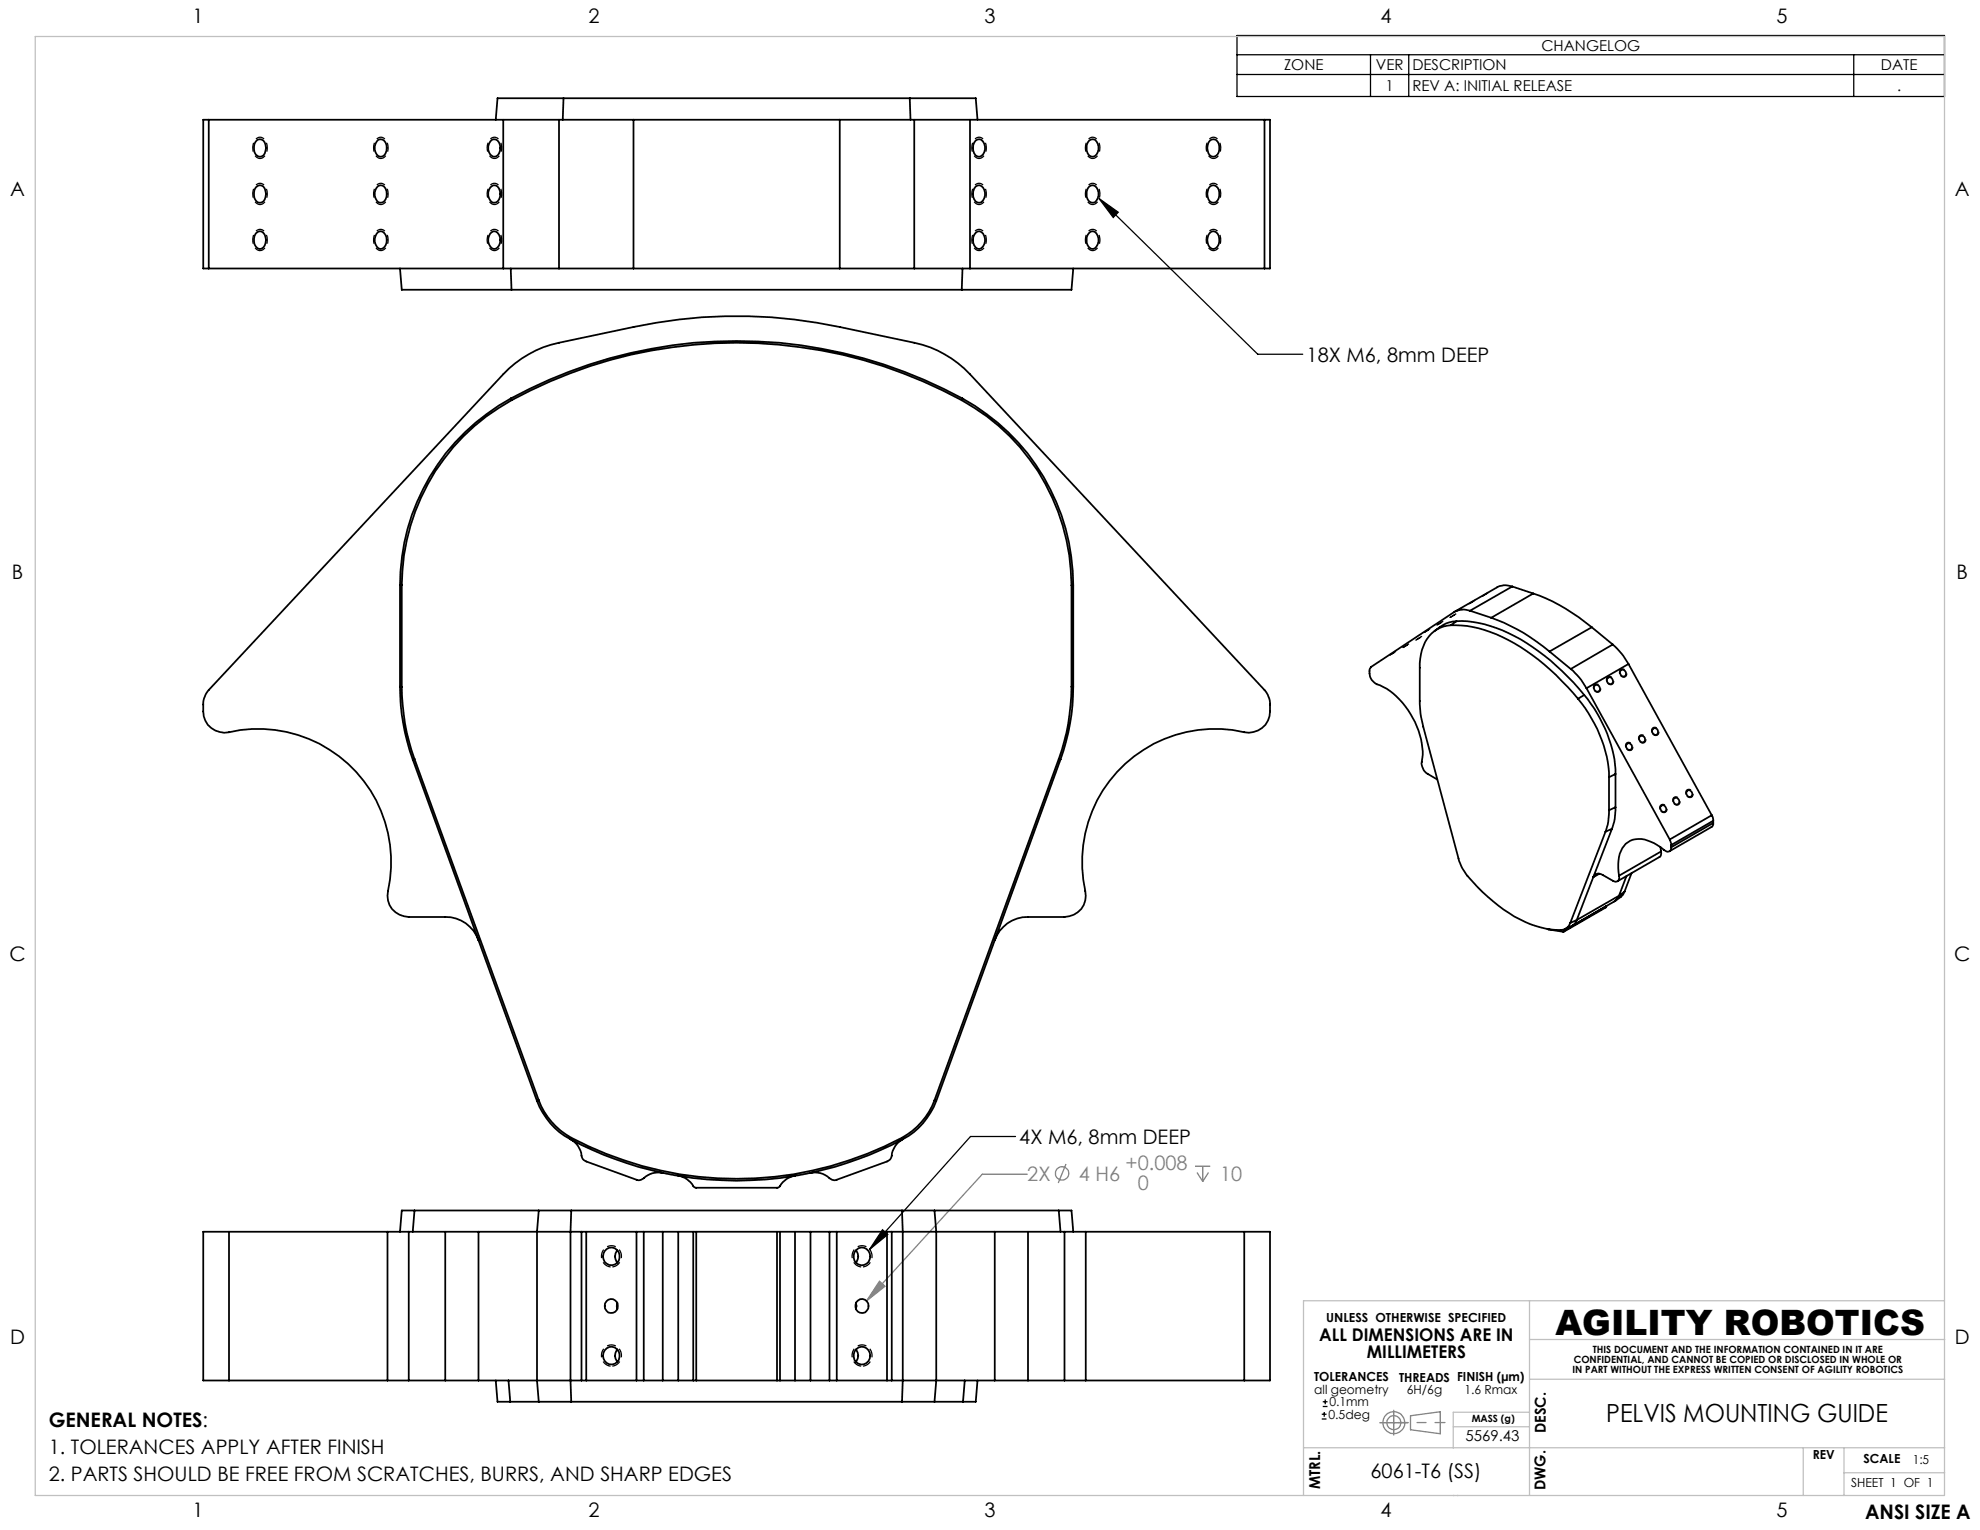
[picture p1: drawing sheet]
<svg xmlns="http://www.w3.org/2000/svg" width="279mm" height="216mm" viewBox="0 0 279 216" stroke-linecap="round" stroke-linejoin="round" font-family="sans-serif">
<g fill="none" stroke="#808080" stroke-width=".18">
<path d="M145 165.7h-6.4l-16.3 17.9M150.4 164.3l-1.1 2.6M168.6 164.6h2.2M168.9 165.5l.8 1.2M169.7 164.6v2.1M170.5 165.5l-.8 1.2M124.1 180.8l.8 .7-2.6 2.1zM196.7 199v3.5M199 199.8l4.2-.6v3.1l-4.2-.5zM194.7 200.8h4"/>
<circle cx="149.9" cy="165.6" r=".94"/>
<circle cx="196.7" cy="200.8" r="1.55"/>
<circle cx="196.7" cy="200.8" r=".98"/>
</g>
<g fill="none" stroke="#000" stroke-width=".18">
<path d="M174.6 5h99.8v8.6h-99.8zM174.6 7.7h99.8M174.6 10.5h99.8M193.4 7.7v5.9M198.8 7.7v5.9M261.6 7.7v5.9M155.1 28l22.4 22h6.3M155.1 28l2.7 2-.7 .7zM124.5 173.5l.8 .7-2.6 2.1zM143.3 160.4h-6.4l-14.2 15.9M186.5 199.6h.7M186.7 198.5h.6"/>
<path d="M186.7 197.8h.6M186.9 199.2v.7M187 197.5v.7M186.5 200.2h.7"/>
</g>
<g fill="none" stroke="#000" stroke-width=".18" stroke-dasharray="1.3 .6" stroke-dashoffset="-.1" stroke-linecap="butt">
<path d="M224.9 97.3a.52 .52 0 0 1 .3-.8 .52 .52 0 0 1 .7 .6 .48 .48 0 0 1-.4 .6 .48 .48 0 0 1-.6-.4M226.8 96.3a.52 .52 0 0 1 .2-.8 .52 .52 0 0 1 .7 .5 .48 .48 0 0 1-.3 .6 .48 .48 0 0 1-.6-.3M228.6 95.2a.52 .52 0 0 1 .3-.8 .52 .52 0 0 1 .6 .5 .48 .48 0 0 1-.3 .6 .48 .48 0 0 1-.6-.3M229.5 105.6a.52 .52 0 0 1 .2-.8 .52 .52 0 0 1 .7 .5 .48 .48 0 0 1-.3 .6 .48 .48 0 0 1-.6-.3M231.3 104.5a.52 .52 0 0 1 .3-.8 .52 .52 0 0 1 .6 .5 .48 .48 0 0 1-.3 .6 .48 .48 0 0 1-.6-.3M233.1 103.5a.52 .52 0 0 1 .3-.9 .52 .52 0 0 1 .7 .6 .48 .48 0 0 1-.3 .6 .48 .48 0 0 1-.7-.3M234.3 114.3a.52 .52 0 0 1 .2-.8 .52 .52 0 0 1 .7 .5 .48 .48 0 0 1-.3 .7 .48 .48 0 0 1-.6-.4M236.1 113.3a.52 .52 0 0 1 .3-.9 .52 .52 0 0 1 .7 .6 .48 .48 0 0 1-.4 .6 .48 .48 0 0 1-.6-.3M238 112.2a.52 .52 0 0 1 .2-.8 .52 .52 0 0 1 .7 .5 .48 .48 0 0 1-.3 .6 .48 .48 0 0 1-.6-.3M86.3 178.8a1.47 1.47 0 0 1-1.4-1.9 1.47 1.47 0 0 1 2.2-.9 1.52 1.52 0 0 1 .5 1.7 1.52 1.52 0 0 1-1.3 1.1M121.6 178.8a1.47 1.47 0 0 1-1.3-1.9 1.47 1.47 0 0 1 2.1-.9 1.52 1.52 0 0 1 .6 1.7 1.52 1.52 0 0 1-1.4 1.1M86.3 192.8a1.47 1.47 0 0 1-1.4-1.9 1.47 1.47 0 0 1 2.2-.9 1.52 1.52 0 0 1 .5 1.7 1.52 1.52 0 0 1-1.3 1.1"/>
<path d="M121.6 192.8a1.47 1.47 0 0 1-1.3-1.9 1.47 1.47 0 0 1 2.1-.9 1.52 1.52 0 0 1 .6 1.7 1.52 1.52 0 0 1-1.4 1.1"/>
</g>
<g fill="none" stroke="#000" stroke-width=".18" stroke-dasharray="1.3 .6" stroke-dashoffset=".4" stroke-linecap="butt">
<path d="M36.7 28.9a1.58 1.58 0 0 1-.9-2.3 .92 .92 0 0 1 1-.7 .92 .92 0 0 1 .8 .9 1.56 1.56 0 0 1-.9 2.1M36.7 22.4a1.58 1.58 0 0 1-.9-2.3 .92 .92 0 0 1 1-.7 .92 .92 0 0 1 .8 .9 1.56 1.56 0 0 1-.9 2.1M36.7 35.4a1.58 1.58 0 0 1-.9-2.3 .92 .92 0 0 1 1-.7 .92 .92 0 0 1 .8 .9 1.56 1.56 0 0 1-.9 2.1M53.7 28.9a1.58 1.58 0 0 1-.8-2.3 .92 .92 0 0 1 .9-.7 .92 .92 0 0 1 .9 .9 1.56 1.56 0 0 1-1 2.1M53.7 22.4a1.58 1.58 0 0 1-.8-2.3 .92 .92 0 0 1 .9-.7 .92 .92 0 0 1 .9 .9 1.56 1.56 0 0 1-1 2.1M53.7 35.4a1.58 1.58 0 0 1-.8-2.3 .92 .92 0 0 1 .9-.7 .92 .92 0 0 1 .9 .9 1.56 1.56 0 0 1-1 2.1M69.8 22.4a1.58 1.58 0 0 1-.9-2.3 .92 .92 0 0 1 1-.7 .92 .92 0 0 1 .8 .9 1.56 1.56 0 0 1-.9 2.1M69.8 28.9a1.58 1.58 0 0 1-.9-2.3 .92 .92 0 0 1 1-.7 .92 .92 0 0 1 .8 .9 1.56 1.56 0 0 1-.9 2.1M69.8 35.4a1.58 1.58 0 0 1-.9-2.3 .92 .92 0 0 1 1-.7 .92 .92 0 0 1 .8 .9 1.56 1.56 0 0 1-.9 2.1M138.2 22.4a1.58 1.58 0 0 1-.9-2.3 .92 .92 0 0 1 1-.7 .92 .92 0 0 1 .8 .9 1.56 1.56 0 0 1-.9 2.1M138.2 28.9a1.58 1.58 0 0 1-.9-2.3 .92 .92 0 0 1 1-.7 .92 .92 0 0 1 .8 .9 1.56 1.56 0 0 1-.9 2.1M138.2 35.4a1.58 1.58 0 0 1-.9-2.3 .92 .92 0 0 1 1-.7 .92 .92 0 0 1 .8 .9 1.56 1.56 0 0 1-.9 2.1"/>
<path d="M154.2 28.9a1.58 1.58 0 0 1-.9-2.3 .92 .92 0 0 1 1-.7 .92 .92 0 0 1 .8 .9 1.56 1.56 0 0 1-.9 2.1M154.2 22.4a1.58 1.58 0 0 1-.9-2.3 .92 .92 0 0 1 1-.7 .92 .92 0 0 1 .8 .9 1.56 1.56 0 0 1-.9 2.1M154.2 35.4a1.58 1.58 0 0 1-.9-2.3 .92 .92 0 0 1 1-.7 .92 .92 0 0 1 .8 .9 1.56 1.56 0 0 1-.9 2.1M171.2 28.9a1.58 1.58 0 0 1-.9-2.3 .92 .92 0 0 1 1-.7 .92 .92 0 0 1 .9 .9 1.56 1.56 0 0 1-1 2.1M171.2 22.4a1.58 1.58 0 0 1-.9-2.3 .92 .92 0 0 1 1-.7 .92 .92 0 0 1 .9 .9 1.56 1.56 0 0 1-1 2.1M171.2 35.4a1.58 1.58 0 0 1-.9-2.3 .92 .92 0 0 1 1-.7 .92 .92 0 0 1 .9 .9 1.56 1.56 0 0 1-1 2.1M196.2 92.4l1-.6-1 .6M198.1 91.3l-.1 .1 1-.7-.9 .6M199.9 90.2l-.1 .1 1.1-.6-1 .5M201.1 89.2h-.1l1-.6-.9 .6M202.9 88.1l-.1 .1 1-.6-.9 .5M204.7 87.1l1-.6-1 .6"/>
<path d="M205.6 86.2h-.1l1-.6-.9 .6M207.4 85.1l-.1 .1 1.1-.6-1 .5M209.3 84.1h-.1l1-.6-.9 .6"/>
</g>
<path d="M197.3 200.7h6.6" fill="none" stroke="#808080" stroke-width=".18" stroke-dasharray="15.2 1.3 1.3 1.3" stroke-dashoffset="13.8"/>
<g fill="none" stroke="#c0c0c0" stroke-width=".18">
<path d="M5 5.2h269.4v205.8h-269.4zM215.8 189h58.6M215.8 183.6v27.4M215.8 199.3h-10.7v5M215.8 194.6h58.6M274.4 183.6h-90.5v27.4M183.9 204.3h90.5M205.1 211h.1M205.1 201.3h10.7M205.6 211h.1M254.5 204.3v6.7M260.2 207.8h14.2"/>
<path d="M260.2 204.3v6.7"/>
</g>
<path d="M124.1 180.8l.8 .7-2.6 2.1z" fill="#808080"/>
<path d="M155.1 28l2.7 2-.7 .7zM124.5 173.5l.8 .7-2.6 2.1z" fill="#000"/>
<g fill="none" stroke="#000" stroke-width=".25">
<path d="M29.5 16.9h-.8v21h.8M29.5 16.9h41.5M29.5 16.9v21M36.1 20a.76 .76 0 0 1 .9-.3 .76 .76 0 0 1 .5 .8 1.5 1.5 0 0 1-.6 1.6 .89 .89 0 0 1-1.1-1l.1-.8zM53.4 19.7a.94 .94 0 0 1 1.2 1.2 1.08 1.08 0 0 1-.9 1.2 1.44 1.44 0 0 1-.3-2.4zM69.2 20a.77 .77 0 0 1 .8-.3 .77 .77 0 0 1 .6 .8 1.2 1.2 0 0 1-.9 1.6 1.38 1.38 0 0 1-.5-2.1zM71 16.9h7.9M71 16.9v21M78.9 16.9h10.5M78.9 16.9v21M79.5 13.9h48.9M79.5 13.9h-9.3l-.2 3"/>
<path d="M79.5 13.9l-.1 3M89.4 16.9h29.1M89.4 16.9v21M118.5 16.9v21M118.5 16.9h10.5M128.4 13.9h9.3l.2 3M128.4 13.9l.1 3M129 16.9h7.9M129 16.9v21M136.9 16.9h41.5M136.9 16.9v21M137.7 19.8a.73 .73 0 0 1 1.2 .5 1.35 1.35 0 0 1-.7 1.8 1.2 1.2 0 0 1-.9-1.6z"/>
<path d="M153.7 19.8a.73 .73 0 0 1 1.2 .5 1.35 1.35 0 0 1-.7 1.8 1.2 1.2 0 0 1-.8-1.6zM170.7 19.8a.83 .83 0 0 1 1 0 .83 .83 0 0 1 .3 .9 1.2 1.2 0 0 1-.7 1.4 .83 .83 0 0 1-.9-.8 1.66 1.66 0 0 1 .3-1.5zM178.4 16.9h.8v21h-.8M178.4 16.9v21M29.5 37.9h41.5M36.1 26.5a.77 .77 0 0 1 .9-.3 .77 .77 0 0 1 .5 .8 1.15 1.15 0 0 1-.9 1.6 1.32 1.32 0 0 1-.7-1.8zM36.1 32.9a.77 .77 0 0 1 .9-.2 .77 .77 0 0 1 .5 .8 1.2 1.2 0 0 1-.9 1.6 1.41 1.41 0 0 1-.5-2.2zM53.2 26.5a.77 .77 0 0 1 .8-.3 .77 .77 0 0 1 .5 .8 1.18 1.18 0 0 1-.8 1.6 1.2 1.2 0 0 1-.8-1.4zM53.4 32.7a.93 .93 0 0 1 1.2 1.2 .94 .94 0 0 1-1.2 1.1 1.55 1.55 0 0 1 0-2.3zM56.4 37.9l.3 3h15.5M69.2 26.5a.77 .77 0 0 1 .9-.3 .77 .77 0 0 1 .5 .8 1.18 1.18 0 0 1-.9 1.6 1.38 1.38 0 0 1-.5-2.1zM69.2 32.9a.68 .68 0 0 1 .7-.3 .68 .68 0 0 1 .5 .5 1.48 1.48 0 0 1-.4 2 1.1 1.1 0 0 1-1.1-1.4z"/>
<path d="M71 37.9h7.9M72.1 37.9l.1 3M78.9 37.9h10.5M89.4 37.9h29.1M118.5 37.9h10.5M129 37.9h7.9M135.8 37.9l-.1 3M136.9 37.9h41.5M137.7 26.3a.86 .86 0 0 1 .9 0 .86 .86 0 0 1 .4 .9 1.06 1.06 0 0 1-1.1 1.4 1.46 1.46 0 0 1-.2-2.3zM137.7 32.8a.7 .7 0 0 1 .7-.1 .7 .7 0 0 1 .5 .6 1.38 1.38 0 0 1-.7 1.8 1.29 1.29 0 0 1-.7-2zM151.4 37.9l-.2 3h-15.5M153.7 26.3a.73 .73 0 0 1 1.2 .5 1.58 1.58 0 0 1-.4 1.7 .94 .94 0 0 1-1.2-1.1l.2-.8z"/>
<path d="M153.7 32.8a.7 .7 0 0 1 .8-.1 .7 .7 0 0 1 .4 .6 1.38 1.38 0 0 1-.7 1.8 1.29 1.29 0 0 1-.7-2zM170.7 26.3a.85 .85 0 0 1 1 0 .85 .85 0 0 1 .3 .9 1.2 1.2 0 0 1-.7 1.4 1.15 1.15 0 0 1-.9-1.6zM170.7 32.8a.83 .83 0 0 1 1 0 .83 .83 0 0 1 .3 .9 1.07 1.07 0 0 1-1 1.4 1.55 1.55 0 0 1-.3-2.3zM72.1 56.2a30 30 0 0 0-15.7 26.4M72.1 56.2a66.7 66.7 0 0 1 63.7 0M72.1 56.2l.1 .3M72.2 56.5a29.8 29.8 0 0 0-15.5 26.1M72.2 56.5a66.2 66.2 0 0 1 63.5 0M72.2 40.9h63.5M135.7 56.5a29.8 29.8 0 0 1 15.5 26.1M135.8 56.2a30 30 0 0 1 15.6 26.4M135.8 56.2l-.1 .3"/>
<path d="M56.4 96.9a30.4 30.4 0 0 0 1.8 10.3M56.4 82.6h.3M56.4 96.9h.3M56.4 82.6v14.3M56.7 96.9a30 30 0 0 0 1.8 10.2M56.7 82.6v14.3M151.2 96.9a30 30 0 0 1-1.8 10.2M151.2 82.6h.2M151.2 82.6v14.3M151.2 96.9h.2M151.4 96.9a30.4 30.4 0 0 1-1.8 10.3M151.4 82.6v14.3"/>
<path d="M204.7 88.2a4.5 4.5 0 0 0-4 3.5l-.4 1.9v5.3a12.7 12.7 0 0 0 .5 3.7l5 18.5a6.6 6.6 0 0 0 2 3.3 20.6 20.6 0 0 0 9.7 6.5l1.4 .3h1.4a1.4 1.4 0 0 0 1.3-1M204.7 88.2a17.4 17.4 0 0 1 9.9 3.1 35.5 35.5 0 0 1 8.1 7.3M205.5 87.7a17.6 17.6 0 0 1 9.9 3 35.7 35.7 0 0 1 8.2 7.4M205.5 87.7a4.6 4.6 0 0 0-3.1 1.3M205.5 87.7l-.8 .5M207.4 86.2a2.75 2.75 0 0 0-2.2 .2l-11.7 7.7a1.69 1.69 0 0 0 .8 2.5 10 10 0 0 1 5.4 5.3 10.1 10.1 0 0 1 .9 6l.3 .8 .4 .4 1.5 .9M207.4 86.2l3 1M210.4 87.2a26.5 26.5 0 0 1 8.3 4.7M213.4 82.8a2.46 2.46 0 0 0-2.1 .1l-6 3.4M213.4 82.8l-6 3.4M213.4 82.8l3 .9M216.4 83.7a26.1 26.1 0 0 1 8.2 4.8"/>
<path d="M216.4 83.7l-6 3.5M218.7 91.9l3 2.5M221.7 94.4a9.2 9.2 0 0 1 2.2 2.7M222.7 98.6a18.8 18.8 0 0 1 4.3 11.1M223.6 98.1a18.3 18.3 0 0 1 4.4 11.1M223.6 98.1l-.9 .5M223.9 97.1l11.7 21.4M224.6 88.5l-5.9 3.4M224.6 88.5l3 2.4M225 96.8a.47 .47 0 0 1 .7 .2 .47 .47 0 0 1-.3 .6l-.4-.2-.1-.2zM226.9 95.6a.5 .5 0 0 1 .7 .3 .5 .5 0 0 1-.4 .7 .54 .54 0 0 1-.4-.4 .54 .54 0 0 1 .1-.6zM227.6 90.9a10 10 0 0 1 2.2 2.8"/>
<path d="M227.6 90.9l-5.9 3.5M228.8 94.5a.48 .48 0 0 1 .6 .3 .48 .48 0 0 1-.3 .7 .54 .54 0 0 1-.3-1zM229.8 93.7l-5.9 3.4M229.8 93.7l11.7 21.3M58.2 107.2l9.3 25.5M58.5 107.1l17.5 48.2M58.5 107.1l-.3 .1M149.4 107.1l-17.5 48.2M149.4 107.1l.2 .1M149.6 107.2l-17.5 48.2M226.6 117.4l-5 12.8M227 114.3a7.6 7.6 0 0 1-.4 3.1"/>
<path d="M227 109.7v4.6M227.5 116.9l-5 12.9M227.5 116.9l-.9 .5M228 113.9a7.6 7.6 0 0 1-.5 3M228 109.2v4.7M228 109.2l-1 .5M228 113.9l-1 .4M229.6 105a.47 .47 0 0 1 .7 .2 .47 .47 0 0 1-.4 .6l-.3-.2a.48 .48 0 0 1 0-.6zM231.4 103.9a.46 .46 0 0 1 .7 .3 .46 .46 0 0 1-.5 .5l-.2-.2a.48 .48 0 0 1 0-.6zM233.2 102.9a.46 .46 0 0 1 .7 .2 .46 .46 0 0 1-.4 .6l-.3-.2a.48 .48 0 0 1 0-.6zM234.3 119.6l.1 .6M234.4 113.8a.49 .49 0 0 1 .7 .1 .49 .49 0 0 1-.2 .7 .56 .56 0 0 1-.5-.8z"/>
<path d="M235.6 118.5l.2 .7M235.8 119.6a.56 .56 0 0 1-.3 .6 .56 .56 0 0 1-.7-.3 5.1 5.1 0 0 0-4.4-1.4 3.3 3.3 0 0 0-2 3.4l.1 1.7M235.8 119.2v.4M236.2 112.7a.48 .48 0 0 1 .7 .2 .48 .48 0 0 1-.3 .6l-.3-.1-.2-.3zM238 111.6a.48 .48 0 0 1 .7 .2 .48 .48 0 0 1-.3 .7l-.2-.1-.2-.3zM241.5 115l.3 .8M241.5 115l-5.9 3.5M241.8 116.1l-.2 .6-6 3.4M241.8 115.8l-6 3.4M241.8 116.1l-6 3.5M241.8 115.8v.3M67.5 132.7a4.8 4.8 0 0 0-4.7-3.3h-5.1a2.98 2.98 0 0 1-2.9-3.7 18.8 18.8 0 0 0-22.5-22.4 3 3 0 0 1-3.6-2.9v-1a3.2 3.2 0 0 1 .8-2l41.5-44.6a15.2 15.2 0 0 1 7.9-4.4l10.5-2.3a69.7 69.7 0 0 1 29.1 0l10.5 2.3a15.2 15.2 0 0 1 7.9 4.4l41.5 44.6a3.2 3.2 0 0 1 .8 2 3.5 3.5 0 0 1-1.1 3.3 3.2 3.2 0 0 1-2.5 .6 18.7 18.7 0 0 0-22.5 22.4 2.98 2.98 0 0 1-2.9 3.7h-5.1a4.8 4.8 0 0 0-4.7 3.3"/>
<path d="M67.5 132.7l8.3 22.7M218.4 131.1l2.2 .4 .1-.2M220.8 131.1l-.1 .2M222.5 129.8l-.2 .4-.3 .4-1.2 .5M222.5 129.8l-.9 .4M225.7 123.3l-.9 .5a.84 .84 0 0 1 1.4-.3l1.4 .8a.56 .56 0 0 0 .7 0 .56 .56 0 0 0 .2-.7M226.7 127.9l-.1 .2-5.9 3.4M226.7 127.8v.1M226.7 127.9l-6 3.4M228.5 126.4l-.6 .7-6 3.5M228.5 126.4l-6 3.4M229.2 125.8l-.2 .5-.3 .3-.8 .5"/>
<path d="M229.2 125.8l-.7 .6M229.5 123.6l-1 2.8M230.2 123.2l-1 2.6M234.4 120.2v.4l-.2 .3-6 3.5M234.4 120.2l-5.9 3.4M75.8 155.4a10.1 10.1 0 0 0 4.7 5.4M76 155.3a10.1 10.1 0 0 0 4.6 5.2M76 155.3l-.2 .1M131.9 155.3a10.1 10.1 0 0 1-4.6 5.2M131.9 155.3l.2 .1M132.1 155.4a10.1 10.1 0 0 1-4.7 5.4M32.3 173.8h22.4"/>
<path d="M32.3 173.8h-3.6v21h3.6M32.3 173.8v21M54.7 173.8h3M54.7 173.8v21M57.7 173.8h5.1M57.7 173.8v21M58.5 170.8h-1.8l-.3 3M58.5 170.8l-.3 3M58.5 170.8h17.5M62.8 173.8h4.7M62.8 173.8v21M67.5 173.8h8.3"/>
<path d="M67.5 173.8v21M75.8 173.8h4.7M75.8 173.8v21M76 170.8h4.6M76 170.8l-.2 3M80.5 173.8h1.6M80.5 173.8v21M80.5 160.8a51.5 51.5 0 0 0 13 4.7M80.5 160.8a3.3 3.3 0 0 1 1.6 2.5l.3 .4 .3 .2 7.1 2.6a1.17 1.17 0 0 0 1.3-.5l1-.4 .7-.1h.7M80.6 170.8h46.7M80.6 170.8l-.1 3M80.6 160.5a50 50 0 0 0 46.7 0"/>
<path d="M80.6 160.5l-.1 .3M82.1 173.8h.6M82.1 173.8v21M82.7 173.8h7.1M82.7 173.8v21M85.6 176.2a1.2 1.2 0 0 1 1.6 .4 1.2 1.2 0 0 1-.2 1.6 1.2 1.2 0 0 1-1.7-.1 1.33 1.33 0 0 1 .3-1.9zM87.1 176.5a1.19 1.19 0 0 0 0 1.7M89.8 173.8h1M89.8 173.8v21M90.8 173.8h2.7M90.8 173.8v21M93.5 173.8h2.2"/>
<path d="M93.5 173.8v21M93.5 165.5l2.2 .4M95.7 165.9a48.4 48.4 0 0 0 16.5 0M95.7 165.9a3.5 3.5 0 0 1 2.3 1.6l11.8 .1 .2-.1a3.2 3.2 0 0 1 2.2-1.6M95.7 173.8h2.1M95.7 173.8v21M97.8 173.8h.4M97.8 173.8v21M98.2 173.8v21M98.2 173.8h11.4M109.6 173.8h.5M109.6 173.8v21"/>
<path d="M110.1 173.8h2.1M110.1 173.8v21M112.2 173.8h2.2M112.2 173.8v21M114.4 173.8h2.7M114.4 173.8v21M114.4 165.5l-2.2 .4M117.1 173.8h1M117.1 173.8v21M118.1 173.8h7.1M118.1 173.8v21M120.8 176.5a1.19 1.19 0 0 1 0 1.7"/>
<path d="M120.8 176.4a1.2 1.2 0 0 1 1.8 .2 1.2 1.2 0 0 1-.3 1.7 1.2 1.2 0 0 1-1.7-.4 1.37 1.37 0 0 1 .2-1.5zM125.2 173.8h.6M125.2 173.8v21M125.8 173.8h1.6M125.8 173.8v21M127.3 170.8h4.6M127.3 170.8l.1 3M127.3 160.5l.1 .3M127.4 160.8a51.5 51.5 0 0 1-13 4.7M127.4 160.8a3.3 3.3 0 0 0-1.6 2.5l-.3 .4-.3 .2-7.1 2.6a1.17 1.17 0 0 1-1.3-.5l-1-.4-.7-.1h-.7M127.4 173.8h4.7M127.4 173.8v21"/>
<path d="M131.9 170.8l.2 3M131.9 170.8h17.5M132.1 173.8h8.3M132.1 173.8v21M140.4 173.8h4.7M140.4 173.8v21M145.1 173.8h5.1M145.1 173.8v21M149.4 170.8h1.8l.2 3M149.4 170.8l.2 3M150.2 173.8h3M150.2 173.8v21"/>
<path d="M153.2 173.8h22.4M153.2 173.8v21M175.6 173.8h3.6v21h-3.6M175.6 173.8v21M32.3 194.8h22.4M54.7 194.8h3M57.7 194.8h5.1M62.8 194.8h4.7M67.5 194.8h8.3M70 194.8l.2 3h1.8M71.8 194.8l.2 3M72 197.8h4"/>
<path d="M75.8 194.8h4.7M75.8 194.8l.2 3M76 197.8h4.6M80.5 194.8h1.6M80.5 194.8l.1 3M80.6 197.8h46.7M82.1 194.8h.6M82.7 194.8h7.1M85.6 183.6a.96 .96 0 0 1 1.5 .3 .96 .96 0 0 1-.8 1.4 .96 .96 0 0 1-.9-1.4zM85.6 190.3a1.21 1.21 0 0 1 1.8 1 1.21 1.21 0 0 1-1.8 1 1.29 1.29 0 0 1 0-2zM87.1 190.4a1.23 1.23 0 0 0 0 1.8M87.1 183.9a.9 .9 0 0 0 0 .8"/>
<path d="M89.8 194.8h1M90.8 194.8h2.7M93.5 194.8h2.2M95.7 194.8h2.1M97.8 194.8h.4M98.2 194.8h11.4M109.6 194.8h.5M110.1 194.8h2.1M112.2 194.8h2.2M114.4 194.8h2.7M117.1 194.8h1M118.1 194.8h7.1"/>
<path d="M120.8 190.4a1.23 1.23 0 0 1 0 1.8M120.8 183.9a.9 .9 0 0 1 0 .8M120.8 190.4a1.2 1.2 0 0 1 1.8 .2 1.2 1.2 0 0 1-.3 1.7 1.2 1.2 0 0 1-1.7-.4 1.37 1.37 0 0 1 .2-1.5zM120.8 183.8a.97 .97 0 0 1 1.4-.3 .97 .97 0 0 1 .2 1.4 .97 .97 0 0 1-1.3 .2 1.12 1.12 0 0 1-.3-1.3zM125.2 194.8h.6M125.8 194.8h1.6M127.3 197.8h4.6M127.4 194.8h4.7M127.4 194.8l-.1 3M131.9 197.8h4M132.1 194.8h8.3M132.1 194.8l-.2 3"/>
<path d="M136.1 194.8l-.2 3M137.9 194.8l-.2 3h-1.8M140.4 194.8h4.7M145.1 194.8h5.1M150.2 194.8h3M153.2 194.8h22.4"/>
</g>
<text font-size="4.9" x="219.5" y="188.4">AGILITY ROBOTICS</text>
<text font-size="3.5" x="226.7" y="200.7">PELVIS MOUNTING GUIDE</text>
<g font-size="2.8">
<text x="27.2" y="3.2">1</text>
<text x="83" y="3.2">2</text>
<text x="138.9" y="3.2">3</text>
<text x="194.8" y="3.2">4</text>
<text x="250.7" y="3.2">5</text>
<text x="1.5" y="27.7">A</text>
<text x="275.9" y="27.7">A</text>
<text x="184.4" y="51">18X M6, 8mm DEEP</text>
<text x="1.7" y="81.7">B</text>
<text x="276.1" y="81.7">B</text>
<text x="1.4" y="135.6">C</text>
<text x="275.8" y="135.6">C</text>
<text x="143.8" y="161.4">4X M6, 8mm DEEP</text>
<text x="1.4" y="189.6">D</text>
<text x="275.8" y="189.6">D</text>
<text x="6.9" y="201.3">GENERAL NOTES:</text>
<text x="6.9" y="205.1">1. TOLERANCES APPLY AFTER FINISH</text>
<text x="6.9" y="209">2. PARTS SHOULD BE FREE FROM SCRATCHES, BURRS, AND SHARP EDGES</text>
<text x="193.4" y="208.6">6061-T6 (SS)</text>
<text x="27.2" y="214.1">1</text>
<text x="83" y="214.1">2</text>
<text x="138.9" y="214.1">3</text>
<text x="194.8" y="214.1">4</text>
<text x="250.7" y="214.1">5</text>
<text x="263.2" y="214.3">ANSI SIZE A</text>
</g>
<g font-size="2.8" fill="#808080">
<text x="145" y="166.6">2X</text>
<text x="152.2" y="166.6">4 H6</text>
<text x="158.8" y="165.1">+0.008</text>
<text x="160.6" y="167.9">0</text>
<text x="172.2" y="166.6">10</text>
</g>
<g font-size="2.5">
<text x="186.2" y="189.2">ALL DIMENSIONS ARE IN</text>
<text x="192.9" y="191.6">MILLIMETERS</text>
</g>
<g font-size="2.1">
<text x="181.2" y="9.9">ZONE</text>
<text x="194.2" y="9.9">VER</text>
<text x="199.3" y="9.9">DESCRIPTION</text>
<text x="217.5" y="7.2">CHANGELOG</text>
<text x="265.4" y="9.9">DATE</text>
<text x="195.5" y="12.9">1</text>
<text x="199.3" y="12.9">REV A: INITIAL RELEASE</text>
<text x="267.7" y="12.9">.</text>
<text x="206.8" y="203.4">5569.43</text>
<text x="218.1" y="202.3" transform="rotate(-90 218.1 202.3)">DESC.</text>
<text x="186.3" y="210.2" transform="rotate(-90 186.3 210.2)">MTRL.</text>
<text x="218.1" y="210.3" transform="rotate(-90 218.1 210.3)">DWG.</text>
</g>
<g font-size="1.8">
<text x="187.1" y="186.5">UNLESS OTHERWISE SPECIFIED</text>
<text x="185.4" y="194.9">TOLERANCES</text>
<text x="185.5" y="196.7">all geometry</text>
<text x="197.4" y="195">THREADS FINISH (µm)</text>
<text x="198.5" y="196.7">6H/6g</text>
<text x="206.6" y="196.7">1.6 Rmax</text>
<text x="187.4" y="200.2">0.5deg</text>
<text x="187.6" y="198.5">0.1mm</text>
<text x="255.8" y="205.9">REV</text>
<text x="261.2" y="209.9">SHEET 1 OF 1</text>
<text x="263" y="206.5">SCALE</text>
<text x="269.9" y="206.5">1:5</text>
</g>
<g font-size="1.4">
<text x="224.7" y="190.9">THIS DOCUMENT AND THE INFORMATION CONTAINED IN IT ARE</text>
<text x="221.9" y="193.7">IN PART WITHOUT THE EXPRESS WRITTEN CONSENT OF AGILITY ROBOTICS</text>
<text x="222.1" y="192.3">CONFIDENTIAL, AND CANNOT BE COPIED OR DISCLOSED IN WHOLE OR</text>
<text x="207.7" y="200.7">MASS (g)</text>
</g>
</svg>
